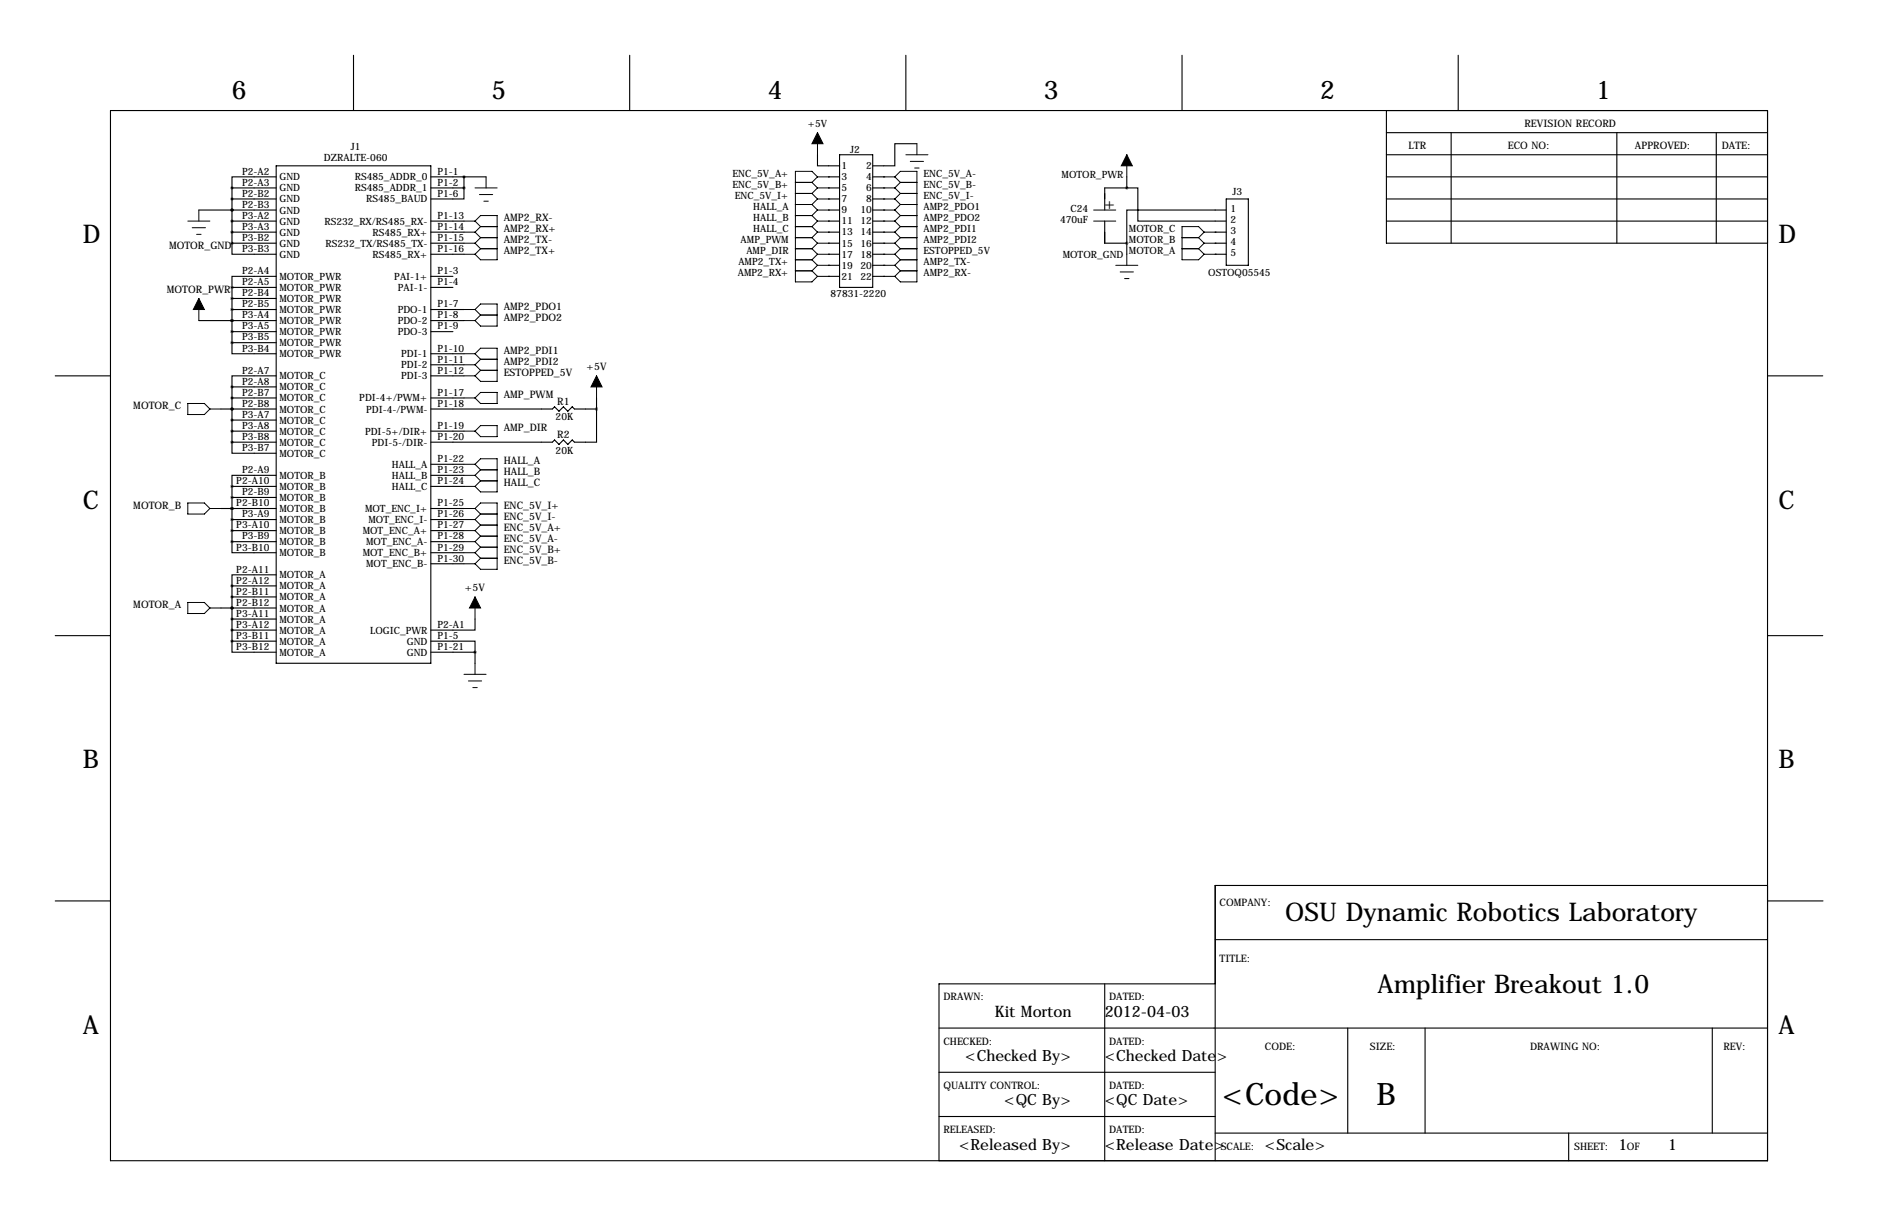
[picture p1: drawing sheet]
<svg xmlns="http://www.w3.org/2000/svg" width="432mm" height="279mm" viewBox="0 0 432 279" stroke-linecap="round" stroke-linejoin="round" font-family="sans-serif">
<g fill="none" stroke="#000" stroke-width=".25">
<path d="M81.3 12.7v12.7M144.8 12.7v12.7M208.3 12.7v12.7M271.8 12.7v12.7M335.3 12.7v12.7M25.4 25.4h381v241.3h-381zM63.5 38.1h35.6v114.3h-35.6zM188 35.6v2.5h5M193 35.6h7.7v30.4h-7.7zM210.8 33h-5.1v5.1h-5M318.8 30.5h87.6M318.8 35.6h87.6"/>
<path d="M318.8 25.4v30.5h87.6M333.7 30.5v25.4M371.8 30.5v25.4M394.6 30.5v25.4M45.7 48.3h17.8M53.3 55.9v2.5h10.2M53.3 48.3h.1M53.3 45.7h10.2M53.3 50.8h10.2M53.3 55.9h10.2M53.3 43.2h10.2M53.3 53.3h10.2"/>
<path d="M53.3 43.2v12.7M63.5 40.6h-10.2v2.6M99.1 50.8h7.6M99.1 55.9h7.6M99.1 40.6h12.7M99.1 43.2h7.6M99.1 53.3h7.6M99.1 58.4h7.6M106.7 43.2v2.5h-7.6M106.7 40.6v2.6M190.5 40.6h.1M190.5 43.2h.1"/>
<path d="M190.5 45.7h.1M190.5 48.3h.1M190.5 50.8h.1M190.5 53.3h.1M190.5 55.9h.1M190.5 58.4h.1M190.5 45.7h2.5M190.5 50.8h2.5M190.5 55.9h2.5M190.5 40.6h2.5M190.5 43.2h2.5M190.5 53.3h2.5"/>
<path d="M190.5 58.4h2.5M190.5 48.3h2.5M200.7 45.7h2.5M200.7 50.8h2.5M200.7 55.9h2.5M200.7 40.6h2.5M200.7 43.2h2.5M200.7 53.3h2.5M200.7 58.4h2.5M200.7 48.3h2.5M203.2 40.6h.1M203.2 43.2h.1"/>
<path d="M203.2 45.7h.1M203.2 58.4h.1M203.2 55.9h.1M203.2 53.3h.1M203.2 50.8h.1M203.2 48.3h.1M254 50.8v5.1h5.1M259.1 43.2h2.5v7.6h20.3M259.1 43.2h-5.1v5.1M259.1 40.6v2.6M259.1 55.9v2.5M279.4 53.3h.1"/>
<path d="M279.4 55.9h.1M279.4 58.4h.1M279.4 55.9h2.5M279.4 53.3h2.5M279.4 58.4h2.5M281.9 48.3h-22.8v7.6M281.9 45.7h5.1v15.3h-5.1zM318.8 45.7h87.6M318.8 50.8h87.6M318.8 40.6h87.6M45.7 73.7h17.8M53.3 78.7v2.6h10.2"/>
<path d="M53.3 73.7h.1M53.3 66h10.2M53.3 71.1h10.2M53.3 76.2h10.2M53.3 68.6h10.2M53.3 78.7h10.2M53.3 66v12.7M63.5 63.5h-10.2v2.5M99.1 63.5h5M99.1 66h5M99.1 71.1h7.6M99.1 73.7h7.6"/>
<path d="M99.1 76.2h5M190.5 63.5h.1M190.5 61h.1M190.5 63.5h2.5M190.5 61h2.5M200.7 63.5h2.5M200.7 61h2.5M203.2 63.5h.1M203.2 61h.1M12.7 86.4h12.7M50.8 94h12.7M53.3 94h.1"/>
<path d="M53.3 91.4h10.2M53.3 99.1h10.2M53.3 88.9h10.2M53.3 96.5h10.2M53.3 88.9v12.7M63.5 86.4h-10.2v2.5M99.1 86.4h7.6M99.1 81.3h7.6M99.1 83.8h7.6M99.1 91.4h7.6M99.1 94h27.9l.5-.5 1 1 1-1 1.1 1 1-1 .5 .5h5.1M99.1 99.1h7.6"/>
<path d="M137.2 94v7.6h-5.1l-.5-.5-1 1-1.1-1-1 1-1-1-.5 .5h-27.9M137.2 91.4v2.6M406.4 86.4h12.7M50.8 116.8h12.7M53.3 101.6v2.5h10.2M53.3 116.8h.1M53.3 101.6h10.2M53.3 111.8h10.2M53.3 119.4h10.2M53.3 114.3h10.2M53.3 111.8v12.7M63.5 109.2h-10.2v2.6"/>
<path d="M99.1 106.7h7.6M99.1 109.2h7.6M99.1 111.8h7.6M99.1 116.8h7.6M99.1 119.4h7.6M50.8 139.7h12.7M53.3 124.5v2.5h10.2M53.3 139.7h.1M53.3 121.9h10.2M53.3 124.5h10.2M53.3 134.6h10.2M53.3 137.2h10.2"/>
<path d="M53.3 134.6v12.7M63.5 132.1h-10.2v2.5M99.1 121.9h7.6M99.1 124.5h7.6M99.1 127h7.6M99.1 129.5h7.6M12.7 146h12.7M53.3 147.3v2.6h10.2M53.3 147.3h10.2M53.3 144.8h10.2M53.3 142.2h10.2M99.1 147.3h10.1v2.6"/>
<path d="M99.1 149.9h10.1M109.2 142.2v2.6h-10.1M109.2 149.9v2.5M406.4 146h12.7M12.7 207h12.7M279.4 215.9h127M406.4 203.5h-127v63.2M406.5 207h12.7M215.9 236.2h190.5M254 226.1v40.6M279.4 226.1h-63.5v40.6M309.9 236.2v24.1"/>
<path d="M327.7 236.2v24.1M393.7 236.2v24.1M215.9 246.4h63.5M215.9 256.5h63.5M279.4 260.3h127M360.7 260.3v6.4"/>
</g>
<g fill="none" stroke="#000" stroke-width=".23">
<path d="M188 30.5v5.1M208.3 35.6h5.1M209.3 37.1h3M210.3 38.6h1M210.8 33v2.6M259.1 35.6v5M43.2 50.8h5.1M44.2 52.3h3M45.2 53.8h1M45.7 48.3v2.5M106.7 50.8h2.5M106.7 53.3h2.5"/>
<path d="M106.7 55.9h2.5M106.7 58.4h2.5M109.2 43.2h5.1M109.2 50.8l1.3-1.3h3.8v10.2h-3.8l-1.3-1.3M109.2 50.8l1.3 1.3M109.2 53.3l1.3 1.3M109.2 55.9l1.3 1.3M110.2 44.7h3.1M110.5 52.1h3.8M110.5 54.6h3.8M110.5 57.2h3.8M110.5 54.6l-1.3 1.3"/>
<path d="M110.5 52.1l-1.3 1.2M110.5 57.2l-1.3 1.2M111.3 46.2h1M111.8 40.6v2.6M182.9 41.9h3.8M182.9 44.4h3.8M182.9 47h3.8M182.9 49.5h3.8M182.9 52.1h3.8M182.9 54.6h3.8M182.9 59.7h3.8M182.9 57.2h3.8"/>
<path d="M186.7 41.9l1.3 1.3M186.7 44.4l1.3 1.3M186.7 47l1.3 1.3M186.7 49.5l1.3 1.3M186.7 52.1l1.3 1.2M186.7 59.7l1.3 1.3M186.7 54.6l1.3 1.3M186.7 57.2l1.3 1.2M188 48.3h2.5M188 50.8h2.5M188 40.6h2.5M188 40.6l-1.3 1.3"/>
<path d="M188 40.6l-1.3-1.2h-3.8v25.4h3.8l1.3-1.3M188 58.4l-1.3 1.3M188 43.2h2.5M188 43.2l-1.3 1.2M188 45.7h2.5M188 45.7l-1.3 1.3M188 48.3l-1.3 1.2M188 50.8l-1.3 1.3M188 53.3h2.5M188 53.3l-1.3 1.3M188 55.9h2.5M188 55.9l-1.3 1.3"/>
<path d="M188 58.4h2.5M203.2 48.3h2.5M203.2 50.8h2.5M203.2 40.6h2.5M203.2 43.2h2.5M203.2 45.7h2.5M203.2 53.3h2.5M203.2 55.9h2.5M203.2 58.4h2.5M205.7 40.6l1.3-1.2h3.8v25.4h-3.8l-1.3-1.3M205.7 58.4l1.3 1.3M205.7 40.6l1.3 1.3"/>
<path d="M205.7 43.2l1.3 1.2M205.7 45.7l1.3 1.3M205.7 55.9l1.3 1.3M205.7 53.3l1.3 1.3M205.7 50.8l1.3 1.3M205.7 48.3l1.3 1.2M207 41.9h3.8M207 44.4h3.8M207 47h3.8M207 41.9l-1.3 1.3M207 44.4l-1.3 1.3M207 49.5h3.8"/>
<path d="M207 52.1h3.8M207 54.6h3.8M207 59.7h3.8M207 59.7l-1.3 1.3M207 57.2h3.8M207 57.2l-1.3 1.2M207 54.6l-1.3 1.3M207 52.1l-1.3 1.2M207 49.5l-1.3 1.3M207 47l-1.3 1.3M251.5 48.3h5M251.5 50.8h5"/>
<path d="M259.1 58.4v2.6M271.8 54.6h3.8M271.8 57.2h3.8M275.6 54.6l1.3 1.3M275.6 57.2l1.3 1.2M276.9 53.3l-1.3-1.2h-3.8v7.6h3.8l1.3-1.3M276.9 53.3h2.5M276.9 55.9h2.5M276.9 58.4h2.5M276.9 53.3l-1.3 1.3M276.9 55.9l-1.3 1.3M45.7 68.6v5.1"/>
<path d="M106.7 71.1h2.5M106.7 73.7h2.5M109.2 71.1l1.3-1.3h3.8v5.1h-3.8l-1.3-1.2M109.2 71.1l1.3 1.3M110.5 72.4h3.8M110.5 72.4l-1.3 1.3M182.9 62.2h3.8M186.7 62.2l1.3 1.3M188 61l-1.3 1.2M188 63.5h2.5M188 61h2.5M203.2 63.5h2.5"/>
<path d="M203.2 61h2.5M205.7 61l1.3 1.2M207 62.2h3.8M207 62.2l-1.3 1.3M256.5 61h5.1M257.6 62.5h3M258.6 64h1M43.2 92.7h3.8l1.3 1.3-1.3 1.2h-3.8zM48.3 94h2.5M106.7 81.3h2.5M106.7 83.8h2.5M106.7 86.4h2.5"/>
<path d="M106.7 91.4h2.5M106.7 99.1h2.5M109.2 81.3l1.3-1.3h3.8v7.6h-3.8l-1.3-1.2M109.2 99.1l1.3-1.3h3.8v2.5h-3.8zM109.2 81.3l1.3 1.2M109.2 83.8l1.3 1.3M110.5 90.2h3.8v2.5h-3.8l-1.3-1.3zM110.5 82.5h3.8M110.5 85.1h3.8M110.5 82.5l-1.3 1.3M110.5 85.1l-1.3 1.3M137.2 86.4v5"/>
<path d="M43.2 115.6h3.8l1.3 1.2-1.3 1.3h-3.8zM48.3 116.8h2.5M106.7 116.8h2.5M106.7 106.7h2.5M106.7 109.2h2.5M106.7 111.8h2.5M106.7 119.4h2.5M109.2 116.8l1.3-1.2h3.8v15.2h-3.8l-1.3-1.3M109.2 106.7l1.3-1.3h3.8v7.6h-3.8l-1.3-1.2M109.2 106.7l1.3 1.2M109.2 109.2l1.3 1.3M109.2 116.8l1.3 1.3"/>
<path d="M109.2 119.4l1.3 1.3M110.5 118.1l-1.3 1.3M110.5 118.1h3.8M110.5 107.9h3.8M110.5 110.5h3.8M110.5 107.9l-1.3 1.3M110.5 110.5l-1.3 1.3M43.2 138.4h3.8l1.3 1.3-1.3 1.3h-3.8zM48.3 139.7h2.5M106.7 121.9h2.5M106.7 124.5h2.5M106.7 127h2.5"/>
<path d="M106.7 129.5h2.5M109.2 121.9l1.3 1.3M109.2 124.5l1.3 1.2M109.2 127l1.3 1.3M109.2 137.2v5M110.5 123.2l-1.3 1.3M110.5 125.7l-1.3 1.3M110.5 128.3l-1.3 1.2M110.5 120.7h3.8M110.5 123.2h3.8M110.5 120.7l-1.3 1.2M110.5 125.7h3.8"/>
<path d="M110.5 128.3h3.8M106.7 154.9h5.1M107.7 156.5h3M108.7 158h1M109.2 152.4v2.5"/>
</g>
<path d="M188 30.5l1.2 2.5h-2.5zM259.1 35.6l1.2 2.5h-2.5zM45.7 68.6l1.3 2.5h-2.6zM137.2 86.4l1.2 2.5h-2.5zM109.2 137.2l1.3 2.5h-2.6z" fill="#000" stroke="#000" stroke-width=".23"/>
<path d="M53.3 55.9a.05 .05 0 0 0 .1 0 .05 .05 0 0 0-.1 0zM53.3 53.3a.05 .05 0 0 0 .1 0 .05 .05 0 0 0-.1 0zM53.3 50.8a.05 .05 0 0 0 .1 0 .05 .05 0 0 0-.1 0zM53.3 48.3a.05 .05 0 0 0 .1 0 .05 .05 0 0 0-.1 0zM53.3 45.7a.05 .05 0 0 0 .1 0 .05 .05 0 0 0-.1 0zM53.3 43.2a.05 .05 0 0 0 .1 0 .05 .05 0 0 0-.1 0zM53.3 48.3a.05 .05 0 0 0 .1 0 .05 .05 0 0 0-.1 0zM53.3 78.7a.05 .05 0 0 0 .1 0 .05 .05 0 0 0-.1 0zM53.3 76.2a.05 .05 0 0 0 .1 0 .05 .05 0 0 0-.1 0zM53.3 73.7a.05 .05 0 0 0 .1 0 .05 .05 0 0 0-.1 0zM53.3 71.1a.05 .05 0 0 0 .1 0 .05 .05 0 0 0-.1 0zM53.3 68.6a.05 .05 0 0 0 .1 0 .05 .05 0 0 0-.1 0zM53.3 66a.05 .05 0 0 0 .1 0 .05 .05 0 0 0-.1 0zM53.3 73.7a.05 .05 0 0 0 .1 0 .05 .05 0 0 0-.1 0zM53.3 101.6a.05 .05 0 0 0 .1 0 .05 .05 0 0 0-.1 0zM53.3 99.1a.05 .05 0 0 0 .1 0 .05 .05 0 0 0-.1 0zM53.3 96.5a.05 .05 0 0 0 .1 0 .05 .05 0 0 0-.1 0zM53.3 94a.05 .05 0 0 0 .1 0 .05 .05 0 0 0-.1 0zM53.3 91.4a.05 .05 0 0 0 .1 0 .05 .05 0 0 0-.1 0zM53.3 88.9a.05 .05 0 0 0 .1 0 .05 .05 0 0 0-.1 0zM53.3 94a.05 .05 0 0 0 .1 0 .05 .05 0 0 0-.1 0zM53.3 124.5a.05 .05 0 0 0 .1 0 .05 .05 0 0 0-.1 0zM53.3 121.9a.05 .05 0 0 0 .1 0 .05 .05 0 0 0-.1 0zM53.3 119.4a.05 .05 0 0 0 .1 0 .05 .05 0 0 0-.1 0zM53.3 116.8a.05 .05 0 0 0 .1 0 .05 .05 0 0 0-.1 0zM53.3 114.3a.05 .05 0 0 0 .1 0 .05 .05 0 0 0-.1 0zM53.3 111.8a.05 .05 0 0 0 .1 0 .05 .05 0 0 0-.1 0zM53.3 116.8a.05 .05 0 0 0 .1 0 .05 .05 0 0 0-.1 0zM53.3 147.3a.05 .05 0 0 0 .1 0 .05 .05 0 0 0-.1 0zM53.3 144.8a.05 .05 0 0 0 .1 0 .05 .05 0 0 0-.1 0zM53.3 142.2a.05 .05 0 0 0 .1 0 .05 .05 0 0 0-.1 0zM53.3 139.7a.05 .05 0 0 0 .1 0 .05 .05 0 0 0-.1 0zM53.3 137.2a.05 .05 0 0 0 .1 0 .05 .05 0 0 0-.1 0zM53.3 134.6a.05 .05 0 0 0 .1 0 .05 .05 0 0 0-.1 0zM53.3 139.7a.05 .05 0 0 0 .1 0 .05 .05 0 0 0-.1 0zM137.1 94a.05 .05 0 0 0 .1 0 .05 .05 0 0 0-.1 0z" fill="#000" stroke="#000" stroke-width=".63"/>
<g font-size="7.1">
<text x="281" y="254">&lt;Code&gt;</text>
<text x="316.5" y="254">B</text>
</g>
<g font-size="5.9">
<text x="53.3" y="22.9">6</text>
<text x="113" y="22.9">5</text>
<text x="176.5" y="22.9">4</text>
<text x="240" y="22.9">3</text>
<text x="303.5" y="22.9">2</text>
<text x="367" y="22.9">1</text>
<text x="19" y="55.9">D</text>
<text x="408.9" y="55.9">D</text>
<text x="19" y="116.8">C</text>
<text x="408.9" y="116.8">C</text>
<text x="19" y="176.5">B</text>
<text x="408.9" y="176.5">B</text>
<text x="295.5" y="211.6">OSU Dynamic Robotics Laboratory</text>
<text x="316.7" y="228.1">Amplifier Breakout 1.0</text>
<text x="19" y="237.5">A</text>
<text x="408.9" y="237.5">A</text>
</g>
<g font-size="3.6">
<text x="253.8" y="48">+</text>
<text x="228.7" y="233.7">Kit Morton</text>
<text x="254" y="233.7">2012-04-03</text>
<text x="221.9" y="243.8">&lt;Checked By&gt;</text>
<text x="254" y="243.8">&lt;Checked Date&gt;</text>
<text x="230.9" y="254">&lt;QC By&gt;</text>
<text x="254" y="254">&lt;QC Date&gt;</text>
<text x="220.5" y="264.1">&lt;Released By&gt;</text>
<text x="254" y="264.1">&lt;Release Date&gt;</text>
<text x="290.8" y="264.1">&lt;Scale&gt;</text>
<text x="372.1" y="264.1">1</text>
<text x="383.5" y="264.1">1</text>
</g>
<g font-size="2.4">
<text x="350.5" y="29.2">REVISION RECORD</text>
<text x="323.8" y="34.3">LTR</text>
<text x="346.7" y="34.3">ECO NO:</text>
<text x="375.9" y="34.3">APPROVED:</text>
<text x="395.9" y="34.3">DATE:</text>
<text x="115.8" y="50.8">AMP2_RX-</text>
<text x="115.8" y="53.3">AMP2_RX+</text>
<text x="38.9" y="57.2">MOTOR_GND</text>
<text x="115.8" y="55.9">AMP2_TX-</text>
<text x="115.8" y="58.4">AMP2_TX+</text>
<text x="38.4" y="67.3">MOTOR_PWR</text>
<text x="115.8" y="71.1">AMP2_PDO1</text>
<text x="115.8" y="73.7">AMP2_PDO2</text>
<text x="115.8" y="81.3">AMP2_PDI1</text>
<text x="115.8" y="83.8">AMP2_PDI2</text>
<text x="115.8" y="86.4">ESTOPPED_5V</text>
<text x="134.9" y="85.1">+5V</text>
<text x="30.7" y="94">MOTOR_C</text>
<text x="115.8" y="91.4">AMP_PWM</text>
<text x="128.1" y="93">R1</text>
<text x="115.8" y="99.1">AMP_DIR</text>
<text x="128.1" y="100.6">R2</text>
<text x="115.8" y="106.7">HALL_A</text>
<text x="115.8" y="109.2">HALL_B</text>
<text x="115.8" y="111.8">HALL_C</text>
<text x="30.7" y="116.8">MOTOR_B</text>
<text x="115.8" y="116.8">ENC_5V_I+</text>
<text x="115.8" y="119.4">ENC_5V_I-</text>
<text x="115.8" y="121.9">ENC_5V_A+</text>
<text x="115.8" y="124.5">ENC_5V_A-</text>
<text x="115.8" y="127">ENC_5V_B+</text>
<text x="115.8" y="129.5">ENC_5V_B-</text>
<text x="106.9" y="135.9">+5V</text>
<text x="30.7" y="139.7">MOTOR_A</text>
<text x="280.4" y="208.3">COMPANY:</text>
<text x="280.4" y="221">TITLE:</text>
<text x="216.9" y="229.9">DRAWN:</text>
<text x="255" y="229.9">DATED:</text>
<text x="216.9" y="240">CHECKED:</text>
<text x="255" y="240">DATED:</text>
<text x="290.8" y="241.3">CODE:</text>
<text x="315" y="241.3">SIZE:</text>
<text x="351.8" y="241.3">DRAWING NO:</text>
<text x="396.2" y="241.3">REV:</text>
<text x="216.9" y="250.2">QUALITY CONTROL:</text>
<text x="255" y="250.2">DATED:</text>
<text x="216.9" y="260.3">RELEASED:</text>
<text x="255" y="260.3">DATED:</text>
<text x="280.7" y="264.2">SCALE:</text>
<text x="361.9" y="264.2">SHEET:</text>
<text x="374" y="264.2">OF</text>
</g>
<g font-size="2.3">
<text x="185.7" y="29.2">+5V</text>
<text x="80.7" y="34.5">J1</text>
<text x="195.5" y="35.1">J2</text>
<text x="55.7" y="40.1">P2-A2</text>
<text x="64.3" y="41.4">GND</text>
<text x="74.5" y="36.9">DZRALTE-060</text>
<text x="81.6" y="41.4">RS485_ADDR_0</text>
<text x="100.6" y="40.1">P1-1</text>
<text x="168.4" y="40.6">ENC_5V_A+</text>
<text x="193.5" y="38.9">1</text>
<text x="193.5" y="41.4">3</text>
<text x="199.1" y="38.9">2</text>
<text x="199.1" y="41.4">4</text>
<text x="212.3" y="40.6">ENC_5V_A-</text>
<text x="244.1" y="40.9">MOTOR_PWR</text>
<text x="55.7" y="42.7">P2-A3</text>
<text x="55.7" y="45.2">P2-B2</text>
<text x="55.7" y="47.8">P2-B3</text>
<text x="64.3" y="44">GND</text>
<text x="64.3" y="46.5">GND</text>
<text x="81.6" y="44">RS485_ADDR_1</text>
<text x="84.2" y="46.5">RS485_BAUD</text>
<text x="100.6" y="42.7">P1-2</text>
<text x="100.6" y="45.2">P1-6</text>
<text x="168.4" y="43.2">ENC_5V_B+</text>
<text x="169" y="45.7">ENC_5V_I+</text>
<text x="193.5" y="43.9">5</text>
<text x="193.5" y="46.5">7</text>
<text x="199.1" y="43.9">6</text>
<text x="199.1" y="46.5">8</text>
<text x="212.3" y="43.2">ENC_5V_B-</text>
<text x="212.3" y="45.7">ENC_5V_I-</text>
<text x="283.4" y="44.7">J3</text>
<text x="55.7" y="50.3">P3-A2</text>
<text x="55.7" y="52.8">P3-A3</text>
<text x="64.3" y="49.1">GND</text>
<text x="64.3" y="51.6">GND</text>
<text x="74.6" y="51.6">RS232_RX/RS485_RX-</text>
<text x="100.6" y="50.3">P1-13</text>
<text x="100.6" y="52.8">P1-14</text>
<text x="173.2" y="48.3">HALL_A</text>
<text x="173.2" y="50.8">HALL_B</text>
<text x="173.2" y="53.3">HALL_C</text>
<text x="193.5" y="51.6">11</text>
<text x="193.5" y="49">9</text>
<text x="197.9" y="49">10</text>
<text x="197.9" y="51.6">12</text>
<text x="212.3" y="53.3">AMP2_PDI1</text>
<text x="212.3" y="50.8">AMP2_PDO2</text>
<text x="212.3" y="48.3">AMP2_PDO1</text>
<text x="243.7" y="51.1">470uF</text>
<text x="246.1" y="48.8">C24</text>
<text x="259.6" y="53.3">MOTOR_C</text>
<text x="282.9" y="48.8">1</text>
<text x="282.9" y="51.3">2</text>
<text x="282.9" y="53.8">3</text>
<text x="55.7" y="55.4">P3-B2</text>
<text x="55.7" y="57.9">P3-B3</text>
<text x="64.3" y="54.1">GND</text>
<text x="64.3" y="56.7">GND</text>
<text x="64.3" y="59.2">GND</text>
<text x="74.8" y="56.7">RS232_TX/RS485_TX-</text>
<text x="85.7" y="54.1">RS485_RX+</text>
<text x="85.7" y="59.2">RS485_RX+</text>
<text x="100.6" y="55.4">P1-15</text>
<text x="100.6" y="57.9">P1-16</text>
<text x="170.3" y="55.9">AMP_PWM</text>
<text x="171.6" y="58.4">AMP_DIR</text>
<text x="193.5" y="54.1">13</text>
<text x="193.5" y="56.6">15</text>
<text x="193.5" y="59.2">17</text>
<text x="197.9" y="54.1">14</text>
<text x="197.9" y="56.6">16</text>
<text x="197.9" y="59.2">18</text>
<text x="212.3" y="58.4">ESTOPPED_5V</text>
<text x="212.3" y="55.9">AMP2_PDI2</text>
<text x="244.3" y="59.2">MOTOR_GND</text>
<text x="259.6" y="55.9">MOTOR_B</text>
<text x="259.6" y="58.4">MOTOR_A</text>
<text x="282.9" y="56.4">4</text>
<text x="282.9" y="58.9">5</text>
<text x="55.7" y="63">P2-A4</text>
<text x="55.7" y="65.5">P2-A5</text>
<text x="64.3" y="64.3">MOTOR_PWR</text>
<text x="90.7" y="64.3">PAI-1+</text>
<text x="100.6" y="63">P1-3</text>
<text x="100.6" y="65.5">P1-4</text>
<text x="169.6" y="63.5">AMP2_RX+</text>
<text x="169.8" y="61">AMP2_TX+</text>
<text x="193.5" y="61.7">19</text>
<text x="193.5" y="64.3">21</text>
<text x="197.9" y="61.7">20</text>
<text x="197.9" y="64.3">22</text>
<text x="212.3" y="63.5">AMP2_RX-</text>
<text x="212.3" y="61">AMP2_TX-</text>
<text x="277.8" y="63.3">OSTOQ05545</text>
<text x="55.7" y="68.1">P2-B4</text>
<text x="55.7" y="70.6">P2-B5</text>
<text x="64.3" y="66.8">MOTOR_PWR</text>
<text x="64.3" y="69.4">MOTOR_PWR</text>
<text x="64.3" y="71.9">MOTOR_PWR</text>
<text x="91.4" y="71.9">PDO-1</text>
<text x="91.4" y="66.8">PAI-1-</text>
<text x="100.6" y="70.6">P1-7</text>
<text x="191" y="68.2">87831-2220</text>
<text x="55.7" y="73.2">P3-A4</text>
<text x="55.7" y="75.7">P3-A5</text>
<text x="64.3" y="74.5">MOTOR_PWR</text>
<text x="64.3" y="77">MOTOR_PWR</text>
<text x="91.4" y="74.5">PDO-2</text>
<text x="91.4" y="77">PDO-3</text>
<text x="100.6" y="73.2">P1-8</text>
<text x="100.6" y="75.7">P1-9</text>
<text x="55.7" y="78.2">P3-B5</text>
<text x="55.7" y="80.8">P3-B4</text>
<text x="64.3" y="79.5">MOTOR_PWR</text>
<text x="64.3" y="82.1">MOTOR_PWR</text>
<text x="92.2" y="82.1">PDI-1</text>
<text x="100.6" y="80.8">P1-10</text>
<text x="100.6" y="83.3">P1-11</text>
<text x="55.7" y="85.9">P2-A7</text>
<text x="55.7" y="88.4">P2-A8</text>
<text x="64.3" y="87.2">MOTOR_C</text>
<text x="64.3" y="89.7">MOTOR_C</text>
<text x="92.2" y="84.6">PDI-2</text>
<text x="92.2" y="87.2">PDI-3</text>
<text x="100.6" y="85.9">P1-12</text>
<text x="55.7" y="90.9">P2-B7</text>
<text x="55.7" y="93.5">P2-B8</text>
<text x="64.3" y="92.2">MOTOR_C</text>
<text x="64.3" y="94.8">MOTOR_C</text>
<text x="82.6" y="92.2">PDI-4+/PWM+</text>
<text x="84.2" y="94.8">PDI-4-/PWM-</text>
<text x="100.6" y="90.9">P1-17</text>
<text x="100.6" y="93.5">P1-18</text>
<text x="55.7" y="96">P3-A7</text>
<text x="55.7" y="98.6">P3-A8</text>
<text x="55.7" y="101.1">P3-B8</text>
<text x="64.3" y="97.3">MOTOR_C</text>
<text x="64.3" y="99.9">MOTOR_C</text>
<text x="83.9" y="99.9">PDI-5+/DIR+</text>
<text x="100.6" y="98.6">P1-19</text>
<text x="100.6" y="101.1">P1-20</text>
<text x="127.8" y="96.6">20K</text>
<text x="55.7" y="103.6">P3-B7</text>
<text x="64.3" y="102.4">MOTOR_C</text>
<text x="64.3" y="104.9">MOTOR_C</text>
<text x="85.5" y="102.4">PDI-5-/DIR-</text>
<text x="90.1" y="107.5">HALL_A</text>
<text x="100.6" y="106.2">P1-22</text>
<text x="127.8" y="104.2">20K</text>
<text x="54.3" y="111.3">P2-A10</text>
<text x="55.7" y="108.7">P2-A9</text>
<text x="55.7" y="113.8">P2-B9</text>
<text x="64.3" y="110">MOTOR_B</text>
<text x="64.3" y="112.6">MOTOR_B</text>
<text x="90.1" y="110">HALL_B</text>
<text x="90.1" y="112.6">HALL_C</text>
<text x="100.6" y="108.7">P1-23</text>
<text x="100.6" y="111.3">P1-24</text>
<text x="54.3" y="116.3">P2-B10</text>
<text x="55.7" y="118.9">P3-A9</text>
<text x="64.3" y="115.1">MOTOR_B</text>
<text x="64.3" y="117.6">MOTOR_B</text>
<text x="83.9" y="117.6">MOT_ENC_I+</text>
<text x="100.6" y="116.3">P1-25</text>
<text x="100.6" y="118.9">P1-26</text>
<text x="54.3" y="121.4">P3-A10</text>
<text x="55.7" y="124">P3-B9</text>
<text x="64.3" y="120.2">MOTOR_B</text>
<text x="64.3" y="122.7">MOTOR_B</text>
<text x="64.3" y="125.3">MOTOR_B</text>
<text x="83.4" y="122.7">MOT_ENC_A+</text>
<text x="84.2" y="125.3">MOT_ENC_A-</text>
<text x="84.7" y="120.2">MOT_ENC_I-</text>
<text x="100.6" y="121.4">P1-27</text>
<text x="100.6" y="124">P1-28</text>
<text x="54.3" y="131.6">P2-A11</text>
<text x="54.3" y="126.5">P3-B10</text>
<text x="64.3" y="127.8">MOTOR_B</text>
<text x="83.4" y="127.8">MOT_ENC_B+</text>
<text x="84.2" y="130.3">MOT_ENC_B-</text>
<text x="100.6" y="126.5">P1-29</text>
<text x="100.6" y="129">P1-30</text>
<text x="54.3" y="134.1">P2-A12</text>
<text x="54.3" y="136.7">P2-B11</text>
<text x="64.3" y="132.9">MOTOR_A</text>
<text x="64.3" y="135.4">MOTOR_A</text>
<text x="64.3" y="138">MOTOR_A</text>
<text x="54.3" y="139.2">P2-B12</text>
<text x="54.3" y="141.7">P3-A11</text>
<text x="64.3" y="140.5">MOTOR_A</text>
<text x="64.3" y="143">MOTOR_A</text>
<text x="54.3" y="144.3">P3-A12</text>
<text x="54.3" y="146.8">P3-B11</text>
<text x="54.3" y="149.4">P3-B12</text>
<text x="64.3" y="145.6">MOTOR_A</text>
<text x="64.3" y="148.1">MOTOR_A</text>
<text x="85.1" y="145.6">LOGIC_PWR</text>
<text x="93.6" y="148.1">GND</text>
<text x="100.6" y="146.8">P1-5</text>
<text x="100.6" y="149.4">P1-21</text>
<text x="100.6" y="144.3">P2-A1</text>
<text x="64.3" y="150.7">MOTOR_A</text>
<text x="93.6" y="150.7">GND</text>
</g>
</svg>
